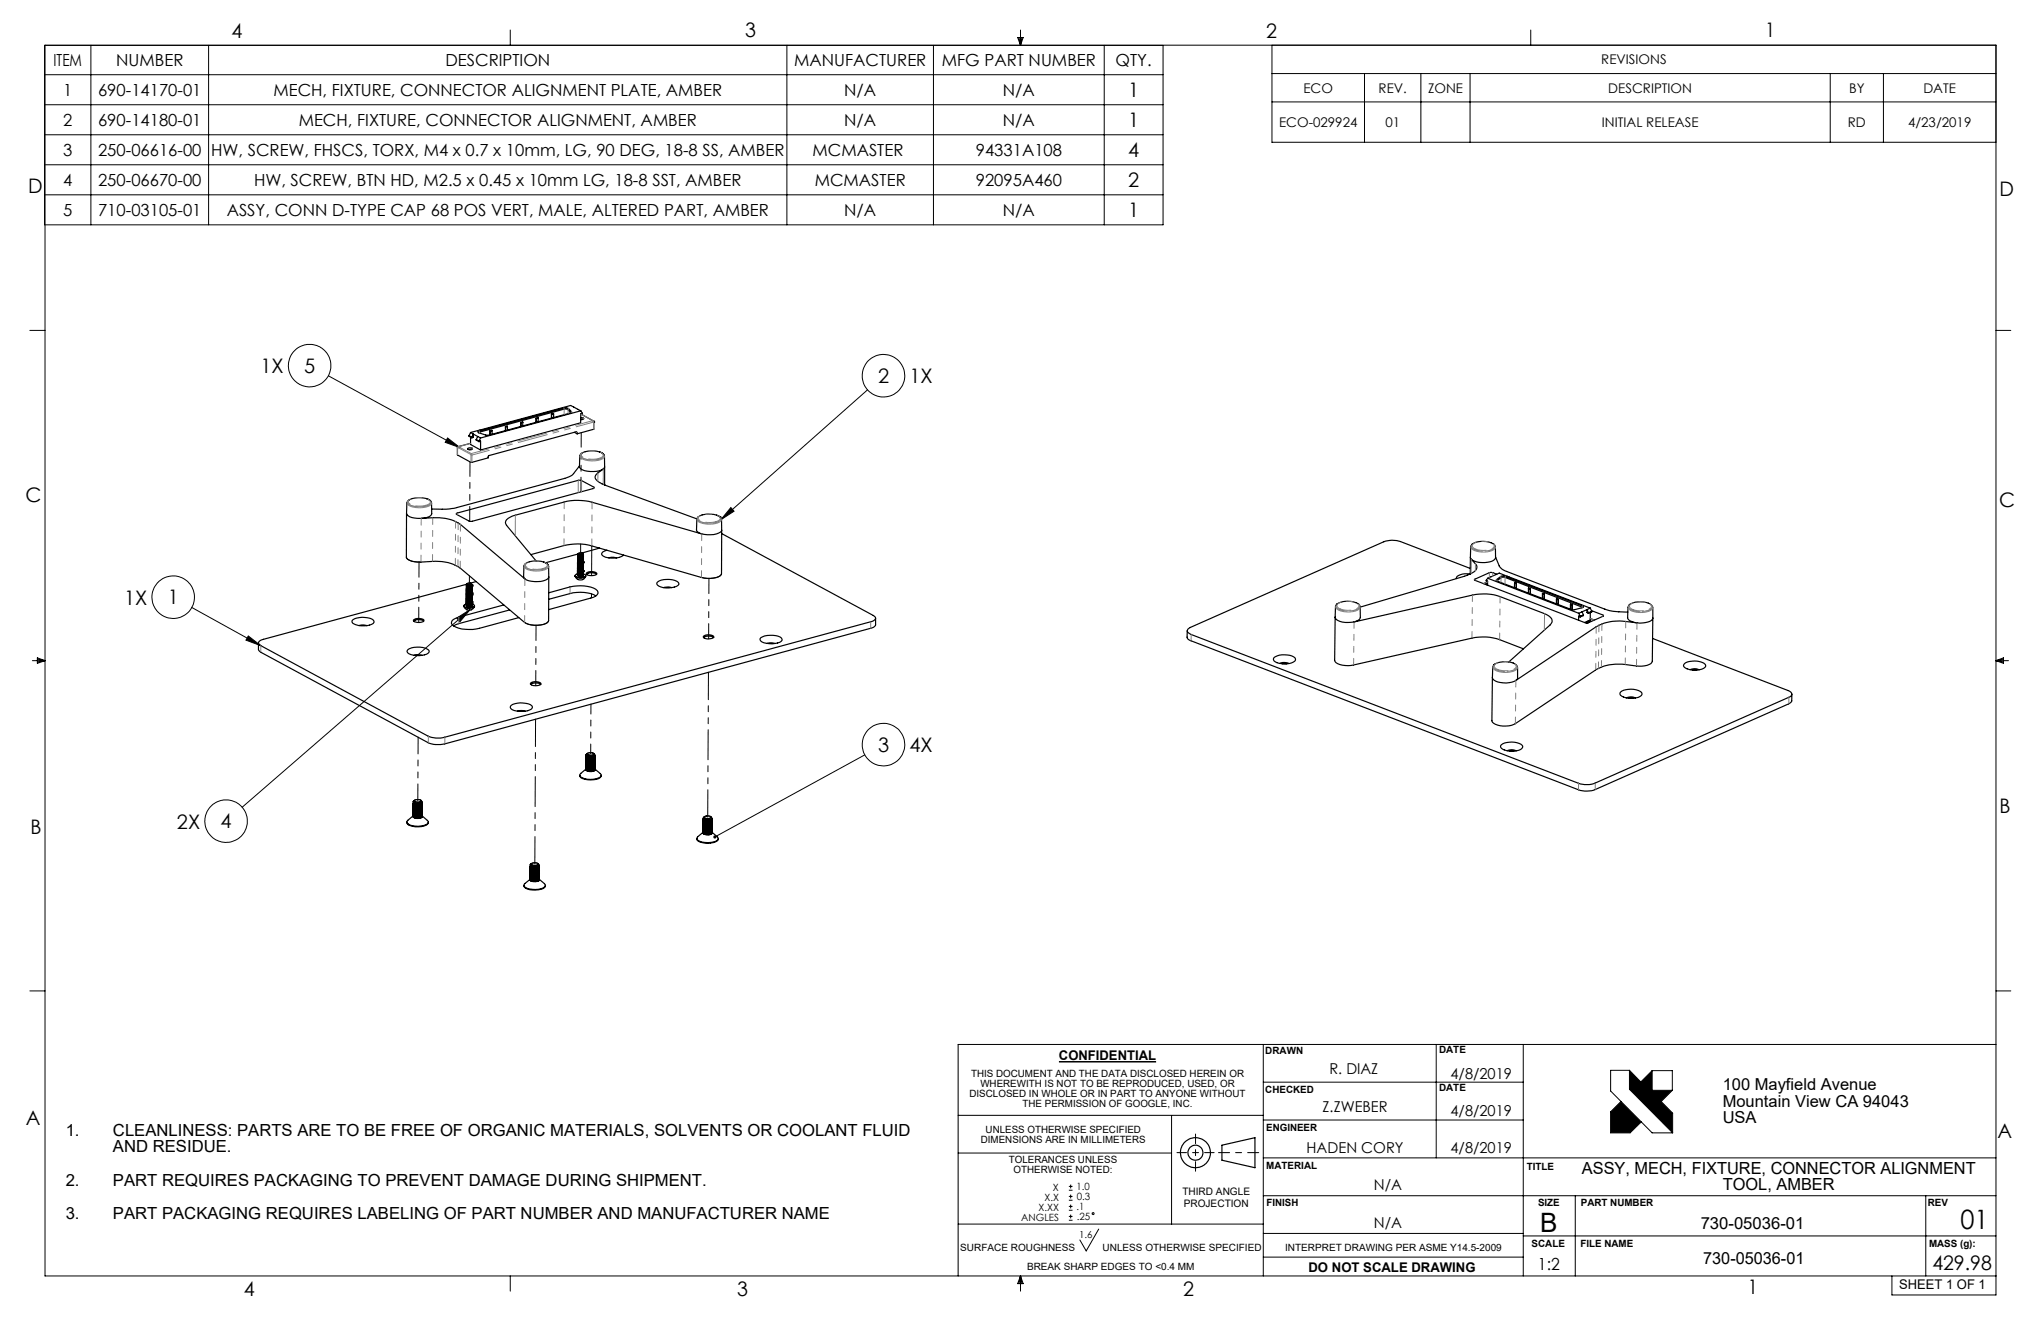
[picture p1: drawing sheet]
<svg xmlns="http://www.w3.org/2000/svg" width="432mm" height="279mm" viewBox="0 0 432 279" stroke-linecap="round" stroke-linejoin="round" font-family="sans-serif">
<g fill="none" stroke="#000" stroke-width=".25">
<path d="M96.8 94.7h.1M96.9 94.5l-.1 .2M96.9 94.5h.1M98.9 94.9a.71 .71 0 0 1 1 .1 .71 .71 0 0 1-1-.1zM99.2 92.1l.6 .4M99.2 92.1v.2l.6 .3M99.6 93.8l-2.7 .7M99.6 92.5v1.5l2.1 1.2M99.6 91.5l.6 .3M99.6 91.5l-.4 .6M99.8 92.5v.1M100.2 91.8v.7l-.4 .1"/>
<path d="M100.2 91.8l.9 .5M100.2 91.8l-.4 .7M100.8 93l.6 .3M100.8 93v.1l.6 .3M101.1 92.3l-.3 .7M101.1 92.3l.6 .3M101.1 91.3l18.3-5 .9 .1 .6 .7-.1 .2-17.4 4.7h-.7l-1.5-.5zM101.4 93.4l.3-.1v1.9M101.4 93.3v.1M101.7 92.6l-.3 .7M101.8 90.9l-2.2 .6M101.8 90.9h.1"/>
<path d="M103.7 91.1v.9v-.8M103.7 91.1v.1M104.1 91.1h-.4M104.1 91.1l-.4 .1M104.1 91.1v.7M106.9 90.2v.9M107.4 90.2h-.5M107.4 90.2v.8M110.2 89.4l.4-.1v.8M110.2 89.4v.8M110.2 89.4h.1M110.6 89.3l-.4 .1"/>
<path d="M113.4 88.5v.8M113.4 88.5h.1M113.5 88.5v.8M113.9 88.4l-.5 .1M113.9 88.4l-.4 .1M113.9 88.4l-.1 .8M116.7 87.6v.8M117.1 87.6h-.4M117.1 87.6v.7M120.8 87.3l-.7-.7-.8-.1-18.1 5M121.5 91.4l.6 .4M122.1 91.8v-.4l-.2-.1-18.5 5-.1 .5-3.5 1-3-1.6v-1.5"/>
<path d="M122.6 98.6l-1.2 1.6a3.6 3.6 0 0 1-1.9 1l-23.2 6.3-1.9 .2h-3.1M122.7 96.5l-.1 2.2a2.21 2.21 0 0 0 2.3 1h.7a3.7 3.7 0 0 0 2-.5M122.9 88.3l.4 .1 .2 .2-.7 .2M122.9 87.6l2.6 1.4M122.9 87.5l-.1 1.9-21.1 5.8M122.9 86.9l-21.2 5.7M122.9 86.9l.3 .5v.1h-.3M122.9 86.9l-2.2-1.1-18.9 5.1M123 95.9h.1M123 95.9l-.3 .6M123.2 95.8a5.2 5.2 0 0 1 4.4 .1l.2 .3M125.5 89l.1 .3"/>
<path d="M125.5 89h.1M125.6 89.3h.1M125.6 89.3v1.5l-3.5 1M126.8 95.6a1.19 1.19 0 0 1 1.1 .9v2.2M127.6 95.9v.1M127.6 99.2a2.98 2.98 0 0 0-1.7 1.6 2.25 2.25 0 0 0 1.7 1.6l19.8 7.3M127.9 98.7l-.3 .5M127.9 98.7v3.9M86 108.6v9.3a2.42 2.42 0 0 0 2.4 1l3.1-.2a8.9 8.9 0 0 1 5.9 1.5l13.6 11.5a5.1 5.1 0 0 0 4.8 0l.3-.4v-9.3M86 108.6a1.67 1.67 0 0 0 1.7 1h1.4M86.1 106.4l-.1 2.2M86.4 105.8h.1"/>
<path d="M86.5 105.8l-.3 .2-.1 .4M86.6 105.7a5.2 5.2 0 0 1 4.4 .1l.2 .3M89.1 109.6l2.4-.1a8.5 8.5 0 0 1 5.9 1.4l13.6 11.5M90.2 105.5a1.19 1.19 0 0 1 1.1 .9v2.2a1.41 1.41 0 0 1-1.6 1h-.6M91 105.8v.1M96.6 108.6l25.8-7h.5l2.8 1.5-.2 .2-25.7 7-.6-.1-2.6-1.4zM110.8 119.8v2.2l.2 .4M111.2 119.2h.1M111.2 119.2l-.4 .6M111.3 119.1a5 5 0 0 1 4.4 .1l.3 .3M115 118.9a1.17 1.17 0 0 1 1.1 .9M115.7 119.2h.1"/>
<path d="M116.1 119.8v2.2M122.2 118.9h.1M122.2 119.1h.1M122.2 119.3h.1M122.2 119.5v.1M122.2 119.7v.1M122.2 119.9v.1M122.2 118.7h.1M122.2 118.5h.1M122.2 117.7l.5 .2 .6-.1 .1-.3a.86 .86 0 0 1-1.2 .2zM122.2 117.9l.2 .1h.6l.4-.2-.4 .3-.6-.1zM122.2 118.1l.8 .2 .4-.3a.86 .86 0 0 1-1.2 .1z"/>
<path d="M122.2 118.3l.8 .2 .4-.3a.84 .84 0 0 1-1.2 .1zM122.2 118.5l.8 .2 .4-.3-.5 .3zM122.2 117.2l-6.8 1.8M122.3 117.2l.2 .1M122.3 118.2l.8 .1M122.3 118.4l.3 .1 .6-.1M122.3 118.6l.3 .1 .6-.1M122.3 118.9h.8M122.3 119l.3 .2 .5-.1M122.3 119.5l.3 .1 .5-.1M122.3 119.7l.4 .1 .5-.1M122.3 117.1l.2 .2"/>
<path d="M122.4 117.6h.8M122.4 118.4l.3 .1 .5-.1M122.4 118.6l.3 .1 .5-.1M122.4 118.9h.8M122.4 119.1h.8M122.4 119.3h.8M122.4 117.4h.8M122.4 117.1h-.1M122.4 119.5h.7M122.4 119.7h.7M122.4 117.1a.62 .62 0 0 1 .9 .1 .62 .62 0 0 1-.9-.1zM122.4 117.1h.1"/>
<path d="M122.4 119.1v.1a.45 .45 0 0 0 .7 .1M122.4 119.3l-.1 .1M122.4 119.6h-.1M123.2 119.9h-.8M123.2 117.8h-.8M123.2 118h-.8M123.2 118.2l-.8 .1M123.2 119.5h-.1M123.2 119.7h-.1M123.2 117.1h.1a.54 .54 0 0 1-.9 .3l-.2-.1 .1-.2M123.3 117.3l-.4 .2-.6-.1M123.3 117.5l-.5 .2-.5-.1"/>
<path d="M123.3 117.7a.7 .7 0 0 1-1 .1M123.3 117.9l-.5 .2-.5-.1M123.3 119.8l-.6 .2-.4-.1M123.3 118.6l.1 .1a.84 .84 0 0 1-1.2 .2M123.3 118.9l.1 .1a.84 .84 0 0 1-1.2 .1M123.3 119.9l.1 .2-.4 .2-.8-.1M123.4 117.2v.1a.84 .84 0 0 1-1.2 .1h.1M123.4 118.6l-.1 .2-.6 .1-.5-.2M123.4 119.2a.83 .83 0 0 1-1.2 .1M123.4 119.4a.83 .83 0 0 1-1.2 .1M123.4 119.6l-.4 .3h-.6l-.2-.2M123.4 119.8l-.4 .3-.8-.2"/>
<path d="M123.4 118.8h.1M123.4 119h.1M123.4 117.3l-.4 .4h-.5l-.3-.3M123.4 118.6l-.5 .3-.7-.2M123.4 118.8a.86 .86 0 0 1-1.2 .1M123.4 119l-.1 .2-.6 .1-.5-.2M123.4 119.2l-.5 .3h-.4l-.3-.2M123.4 119.5l-.5 .2h-.5l-.2-.1M123.4 119.7l-.5 .2-.7-.1M123.4 119.9l-.5 .3-.7-.2M123.4 119.2h.1M123.4 119.4v.1"/>
<path d="M123.4 119.6v.1M123.4 119.8v.1M126.9 115.9l-3.9 1.1M128.4 116.4h-.1a.98 .98 0 0 0-1 .8 2.62 2.62 0 0 0 2.6 .8l1.1-.1 .9-.5M128.8 118l.6-.1 1.1 .1M147.4 109.9v2.2a1.26 1.26 0 0 0 1 .8M147.7 109.3h.1M147.8 109.3l-.4 .6M147.9 109.2a4.9 4.9 0 0 1 4.4 .1l.2 .3M148.4 112.9l-23.2-6.7a11.9 11.9 0 0 0-5.9 0l-10.9 2.9a2.08 2.08 0 0 0-1.5 1.4l.3 .6 6.2 7.5M151.6 108.9a1.28 1.28 0 0 1 1 1l.1 2.2M152.3 109.3h.1"/>
<path d="M152.7 112.9l32 17.3a.62 .62 0 0 1 .5 .7 .62 .62 0 0 1-.6 .5l-90.5 24.5a5.4 5.4 0 0 1-3.5-.2l-35.4-19.1a.63 .63 0 0 1-.5-.8 .63 .63 0 0 1 .7-.5l43.3-11.8v.2M152.7 112.1a2.32 2.32 0 0 1-2.4 1l-1.9-.2M152.7 112.1l-.1 9.3a2.32 2.32 0 0 1-2.3 .9l-1.9-.2-23.2-6.6a11.4 11.4 0 0 0-5.9-.1l-7 1.9M311.1 117.9l.2 .4M311.1 117.9l-.1 3.5h-1.6a1.36 1.36 0 0 0-1.3 1M311.2 115.4l-.1 2.5M311.3 118.3l.8 .9a1.11 1.11 0 0 1-.5 1.9l-1.8 .8-22 6.5M315.9 115a4.8 4.8 0 0 0-4.4 .1l-.2 .2 .2-.3M315.9 115l.3 .3 .2 .4v2.3a3.4 3.4 0 0 1-3.5 1l-1-.3-.6-.4M316 115.1h.1M316.4 117.8l.8 1.9a2.5 2.5 0 0 0 1.5 1.2l21.1 8 1.5 .4 3.1 .2M74.6 131.1a4.4 4.4 0 0 1 4.4 .1l.1 .2a1.75 1.75 0 0 1-2.1 1l-1.2-.1a1.34 1.34 0 0 1-1.3-1z"/>
<path d="M76 132.3l.6-.1 1 .1M86.3 137.4a4.1 4.1 0 0 1 4.5 .3 .98 .98 0 0 1-1 .8l-1.7 .1a2.26 2.26 0 0 1-2-.8zM87.5 131.2a1.91 1.91 0 0 1 2.2-.1v.2a1.62 1.62 0 0 1-2.2-.1zM87.5 131.4l.8-.3h.8l.5 .3M87.6 138.6l.6-.1 1.1 .1M98.1 128.3a1.18 1.18 0 0 0 1.2 .7 1.18 1.18 0 0 0 1.1-.7M98.1 128.1v.1a1.63 1.63 0 0 0 2.3 0M98.6 127.4h.1M98.6 127.2h.1M98.6 127h.1M98.6 125.5h.1M98.6 125.3h.1"/>
<path d="M98.6 125.1h.1M98.6 125.1l.4 .2a.75 .75 0 0 0 .9-.3l-.5 .3-.7-.2M98.6 125.3l.3 .2a.82 .82 0 0 0 1-.3l-.5 .3-.7-.2M98.6 126.8a1 1 0 0 0 1.3-.1l-.5 .3zM98.6 127l.8 .1 .5-.2-.5 .3zM98.6 127.2l.8 .2 .5-.3-.6 .3h-.5zM98.6 127.6l.5 .2 .6-.1 .2-.2a.8 .8 0 0 1-1.3 .1zM98.6 127.8l.5 .2 .6-.1 .2-.2-.1 .2-.4 .1h-.5zM98.6 128l.5 .2 .6-.1 .2-.2a.83 .83 0 0 1-1.3 .1zM98.6 127.7l-.5 .4a1.63 1.63 0 0 0 2.3 .1v-.2l-.5-.3M98.6 124.5h.1M98.6 124.7h.1"/>
<path d="M98.6 126.1v.1M98.6 126.3v.1M98.6 126.5v.1M98.6 126.8h.1M98.7 124l.4 .2h.6l.2-.2-.1 .1-.4 .1a.5 .5 0 0 1-.7-.2zM98.7 124.2l.4 .3 .6-.1 .2-.3-.5 .4h-.5zM98.7 124.5l.7 .1 .5-.2a1 1 0 0 1-1.2 .1M98.7 124.7l.7 .1 .5-.2a.87 .87 0 0 1-1.3 .1h.1M98.7 123.6v.1M98.7 127.5h.9M98.7 127.7h.9M98.7 127.9l.9 .1"/>
<path d="M98.7 128.1l.4 .1 .5-.1-.3 .2-.5-.1 .5 .1 .5-.1M98.7 123.5v.1l.4 .1M98.8 124.6l.4 .1 .5-.1-.5 .1zM98.8 125.4h.9M98.8 125.7h.9l-.4 .1zM98.8 125.9h.9l-.4 .1zM98.8 126l.8 .1M98.8 126.3l.4 .1 .5-.1M98.8 126.5l.4 .1 .5-.1M98.8 126.7l.4 .1 .5-.1M98.8 128h.8M98.8 127.5l.8 .1"/>
<path d="M98.8 125.2l.2 .1 .7-.1-.5 .1-.4-.1M98.8 123.5l.3 .2M98.9 123.4l-.1 .1 .3 .2M98.9 123.4a.43 .43 0 0 1 .4-.2 .43 .43 0 0 1 .4 .4 .45 .45 0 0 1-.8-.2zM98.9 124.9l-.1 .1M99.7 124h-.9h.8M99.7 124.2h-.1M99.7 126.1h-.1M99.7 127.3l-.3 .1-.6-.1h.9M99.7 123.4l.1 .1a.82 .82 0 0 1-1.1 .2M99.7 127.7l-.4 .1-.5-.1M99.7 126.8l-.3 .2-.6-.1 .4 .1 .5-.1"/>
<path d="M99.7 127l-.3 .2-.6-.1 .3 .1 .6-.1M99.7 126.4l-.5 .2-.4-.1M99.7 126.5l-.5 .3-.4-.1M99.8 123.7l-.5 .2-.5-.1h.8M99.8 124.1l-.5 .2-.5-.1h.8M99.8 124.3l-.5 .2-.5-.1 .4 .1 .5-.1M99.8 124.7l-.6 .3-.4-.2 .4 .1 .5-.1M99.8 124.9l-.3 .2-.7-.1 .4 .1 .5-.1M99.8 125.3l-.5 .3-.5-.2M99.8 125.9l-.4 .3-.6-.1M99.8 126.2l-.3 .2-.7-.1M99.8 127.1l.1 .1a.81 .81 0 0 1-1.3 .2"/>
<path d="M99.8 128v.2M99.8 125.2v.3l-.4 .2h-.6l-.1-.2M99.8 125.7l.1 .1-.2 .2-.9 .1-.1-.2M99.8 123.6l.1 .1a.91 .91 0 0 1-1.2 .1l.1-.1M99.8 124.7h.1a.86 .86 0 0 1-1.2 .2M99.9 127.5h.1M99.9 127.7h.1M99.9 127.3a.85 .85 0 0 1-1.3 .1M99.9 125.6l-.2 .2-.6 .1-.4-.2M99.9 126l-.2 .2-.6 .1-.4-.2M99.9 126.2l-.5 .3-.7-.2M99.9 126.4l-.5 .3-.8-.2"/>
<path d="M99.9 128.1l-.1 .1M99.9 123.8h.1M99.9 124h.1M99.9 125.4h.1M99.9 125.6h.1M99.9 125.8h.1M99.9 127.3h.1M99.9 123.8l-.3 .2a.66 .66 0 0 1-.9-.2M99.9 124.8l-.6 .3h-.3l-.4-.2M99.9 125.4a.94 .94 0 0 1-1.3 .1M99.9 125.6a.85 .85 0 0 1-1.3 .1M99.9 125.8l-.4 .3h-.7l-.2-.2"/>
<path d="M99.9 126l-.5 .3-.8-.1M99.9 126.3l-.5 .2-.8-.1M99.9 126.5a1.01 1.01 0 0 1-1.3 .1M99.9 126h.1M99.9 126.2v.1M99.9 126.4v.1M99.9 126.6v.1M99.9 126.9h.1M99.9 127.1h.1M100.4 128.1v.1M100.7 123l-1.2 .3M106.6 128l-9.6 2.5a1.71 1.71 0 0 0-1.5 1.3 3.9 3.9 0 0 0 3.7 1.3l2.2-.2 8.3-2.3"/>
<path d="M107.8 129l-10.8 2.9-1 .5M116.1 122a2.2 2.2 0 0 1-2.3 1h-.7a3.4 3.4 0 0 1-2.1-.6M116.1 125.4l4.5-1.3a8 8 0 0 1 5.4 .5l.4 .3a.75 .75 0 0 1-.4 1.2l-1 .4-8.9 2.4M121.7 121.9a1.19 1.19 0 0 0 1.1 .8 1.19 1.19 0 0 0 1.1-.8M121.7 121.7v.1M122.2 120.6h.1M122.2 120.4h.1M122.2 121l.5 .2 .7-.3a.86 .86 0 0 1-1.2 .1zM122.2 121.4l-.5 .3a1.62 1.62 0 0 0 2.2 .1v-.2l-.5-.2M122.2 120.2h.1M122.3 121.1l.3 .1 .6-.1h-.8M122.3 120.3h.9"/>
<path d="M122.3 120.5l.3 .1 .6-.1M122.3 121.3l.3 .2 .6-.1M122.3 121.5l.3 .2 .6-.2M122.3 121.8l.9-.1-.4 .2-.5-.1 .4 .2 .5-.1M122.3 120.1h.9M122.4 120.3l.3 .1 .5-.1M122.4 120.5l.3 .1 .5-.1M122.4 120.9h.8M122.4 120.7l.6 .1M122.4 121.4h.6M123.2 120.1h-.8M123.2 120.7l-.1 .1"/>
<path d="M123.2 121.4h-.2M123.2 121.5l-.8 .1M123.3 120.8l-.4 .2-.6-.1M123.3 120.6l-.4 .2-.6-.1M123.3 121.6l.1 .2-.2 .1M123.4 120.7l-.7 .3-.5-.2 .6 .2 .5-.1 .1-.2M123.4 121.1l-.2 .2-.5 .1-.5-.2a.84 .84 0 0 0 1.2-.1M123.4 121.3l-.2 .2-.5 .1-.5-.2 .4 .2a.67 .67 0 0 0 .8-.3M123.4 121.5l-.4 .3-.8-.2 .8 .2 .4-.3M123.4 120.3l-.4 .2-.8-.1M123.4 120.5l-.7 .3-.5-.2M123.4 120.7h.1"/>
<path d="M123.4 120.9h.1M123.4 120.1a.99 .99 0 0 1-1.2 .1M123.4 120.3l-.6 .3-.6-.2M123.4 120.5l-.6 .3-.6-.2M123.4 121.7l-.2 .2M123.4 120.1h.1M123.4 120.3h.1M123.4 120.5h.1M123.4 121.1h.1M123.4 121.3h.1M123.4 121.5h.1M123.9 121.7a1.52 1.52 0 0 1-2.2 .1"/>
<path d="M124 121.2a1.62 1.62 0 0 1 2.3 .2 1.91 1.91 0 0 1-2.3 0zM124.1 121.5l.8-.4 .8 .1 .5 .3M126 126a7.2 7.2 0 0 0-5.4-.4l-4.5 1.2M139.1 123.1a4.4 4.4 0 0 1 4.4 .1l.1 .2a.89 .89 0 0 1-.9 .8 3.6 3.6 0 0 1-3.7-.7zM140.4 124.3l1.1-.2 .6 .2M148.8 134.8l.8-.3 .9 .1 .5 .2M148.9 134.5l1.2-.2a.76 .76 0 0 1 .9 .5l-.4 .2a1.29 1.29 0 0 1-1.8-.4zM161 134.9a4.7 4.7 0 0 1 4.3 0l.2 .3a.89 .89 0 0 1-1 .8l-1.8 .1a2.26 2.26 0 0 1-1.9-.8zM162.3 136.1l.6-.1 1.1 .1M185.2 130.7v1.6l-.3 .3-.7 .3-90.1 24.4a5.7 5.7 0 0 1-3.5-.2l-35.5-19.2-.4-.5v-1.4M251.2 133.4l-.1 1.4 .5 .6 82.3 31.6a5.3 5.3 0 0 0 3.6 0l40.9-18.1 .7-.6v-1.5M269.6 139.1a4.4 4.4 0 0 1 4.4 0l.1 .3a1.59 1.59 0 0 1-1.8 1l-1.7-.1a1.25 1.25 0 0 1-1.2-1z"/>
<path d="M282.5 130.5a1.49 1.49 0 0 0 1.6 1.1h2.4M282.5 130.5l-.1 9.2a2.19 2.19 0 0 0 2.2 1.1l1.7-.1 25.1-5.7a10.7 10.7 0 0 1 5.9 .3l5 1.9M282.6 128.1l-.1 2.4M282.9 127.7l-.2 .3M282.9 127.7h.1M286.5 131.6l25-5.7a10.7 10.7 0 0 1 5.9 .3l9.9 3.8a1.25 1.25 0 0 1 1 .9 1.25 1.25 0 0 1-.4 1.3l-8.7 7.8M287.3 127.7a4.8 4.8 0 0 0-4.4 0l-.2 .3M287.3 127.7l.3 .3 .2 .4M287.4 127.8h.1M287.8 128.4v2.2a.99 .99 0 0 1-.9 .8l-.4 .2M311 120.2l-14.7-5.7a5.3 5.3 0 0 0-3.5 .1l-41.3 18.3a.59 .59 0 0 0-.3 .6 .59 .59 0 0 0 .5 .5l82.2 31.7a5.3 5.3 0 0 0 3.6-.1l40.9-18.1a.73 .73 0 0 0 .7-.8 .73 .73 0 0 0-.8-.7l-28.7-11M314.3 123.5v.1"/>
<path d="M314.4 123.3l-.1 .2 .4 .1M314.4 123.2h.1M314.4 123.3h.1M314.5 123.6l.2 .1M314.5 123.6h.2M314.7 123.1l-.3 .2 .3 .2M314.7 123l-.8 .4M314.7 122.3l19.3 7.4M314.7 122.3l-.3 .4v.2h.3v.9M316.6 122.6l.9-.7h1l16.3 6.2a.22 .22 0 0 1 .2 .3 .22 .22 0 0 1-.3 .2l-2.1 .4-15.8-6.1zM316.7 121.5l-.9-.4h-.6l-3.3 1.6 23.5 9h.7M316.7 122.9l.9-.8h.7l16.6 6.4"/>
<path d="M318.9 121.9l17.5 6.7M318.9 121.9l-1.7-.7-2.5 1.1M318.9 121.9v.1M320.4 123.3l.4 .1M320.4 123.3v1M320.8 123.4v1.1M320.8 123.4h.1M323.4 124.4l.3 .2M323.4 124.4v1M323.4 124.4l.4 .1M323.4 124.4h.1M323.7 124.6v1"/>
<path d="M323.8 124.5v1.1M323.8 124.5l-.1 .1M326.3 125.6l.4 .1M326.3 125.6v1M326.7 125.7v1M326.7 125.7v1.1M326.7 125.7h.1M329.3 126.7l.4 .1M329.3 126.7l.4 .2M329.3 126.7v1M329.7 126.9l-.1 1M329.7 126.8v1.1"/>
<path d="M329.7 126.8v.1M332.2 127.8l.4 .1M332.2 127.8l.4 .2M332.2 127.8v1.1M332.6 128v1M332.6 127.9v1.1M332.6 127.9v.1M334 129.7l.3 .7M334.3 130.4v.1M334.3 130.5l-.3-.2v.9M334.7 129.4l.3 .7M335 130.1l-.7 .3"/>
<path d="M335 130.1v.1l-.7 .3M335.9 131.4l-.2 .4M336.1 129.6l-.4-.7v.6l.3 .2M336.1 129.6l-.1 .1M336.4 130.8l.9 .4M336.4 129.5v1.6l-1.2 .6M336.4 128.6l-2.4 1.1M336.4 128.6l.4 .7M336.7 131.4a.5 .5 0 0 0-.8 .2l.2 .1M336.7 129.2l2.4 .9 .1 .2-3.1 1.4M336.8 129.3l-.7 .3M336.8 129.3v.1l-.8 .3"/>
<path d="M344.4 128.4l-.1 2.2a1.85 1.85 0 0 0 2 1.1M344.5 128.2v.3M344.8 127.8l-.2 .3M344.8 127.8h.1M346.3 131.7l-2.4-.3a9.8 9.8 0 0 0-6.2 1.2l-17 11.3M349.1 127.8a4.5 4.5 0 0 0-4.5 .3M349.2 127.8l.4 .5 .1 2.4M349.3 127.9h.1M349.7 130.7l-.1 9.2a2.64 2.64 0 0 1-2.8 1l-3-.4a9.2 9.2 0 0 0-6.2 1.2l-17 11.4a4.7 4.7 0 0 1-4.9-.3l-.1-.3 .1-9.2M349.7 130.7v.1a2.19 2.19 0 0 1-2.2 1l-1.2-.1M108.2 149.2a4.4 4.4 0 0 1 4.3 .1l.1 .2a1.85 1.85 0 0 1-2.1 1h-.6a2.28 2.28 0 0 1-1.9-.9zM109.5 150.4l.5-.1 1.1 .1"/>
<path d="M112.2 144.5a1.85 1.85 0 0 1 2.2 0l-.1 .4-.7 .1a1.17 1.17 0 0 1-1.4-.5zM112.3 144.7l.8-.2h.8l.5 .2M124.2 159.6l.5 .2M124.2 159.9l.3 .2 .9-.1M124.2 159.9l.6 .2 .7-.2M124.2 159.4v.2l.5 .2M124.3 159.3l-.1 .1M124.3 159.3l.8-.1 .6 .2a.94 .94 0 0 1-1.5 0zM125.6 159.3l.2 .2M125.7 159.5l.1 .1a1.32 1.32 0 0 1-1.8 .1l.1-.2-.1 .1 .2 .2h.5M125.8 159.7l.1 .2a1.38 1.38 0 0 1-1.9 0h.1M125.9 159.8a1.37 1.37 0 0 1-1.9 .3"/>
<path d="M270.8 140.3l.6-.2 1.3 .2M271.3 140.4h.9M315.7 143.3v.1a2.35 2.35 0 0 0 2.3 1h1.3l1.4-.5M315.8 141.1l-.1 2.2M315.9 140.9l-.1 .2M316.2 140.5l-.3 .3M316.2 140.5h.1M317.6 157.6a4.1 4.1 0 0 1 4.4 0l.2 .2a1.51 1.51 0 0 1-1.8 1.1l-1.7-.2a1.25 1.25 0 0 1-1.2-.9zM318.8 158.8l1-.2 1 .2M319.3 158.9h1M320.5 140.4a4.5 4.5 0 0 0-4.5 .3M320.6 140.5l.4 .5 .1 2.4-.1 .3-.3 .2"/>
<path d="M320.7 140.5v.1M342.9 146.4a4.1 4.1 0 0 1 4.4 0l.1 .2a1.51 1.51 0 0 1-1.8 1.1l-1.7-.1a1.25 1.25 0 0 1-1.2-1zM344.1 147.6l1-.2 .9 .2M344.6 147.7h.9M356.3 140.4a4.1 4.1 0 0 1 4.4 .1l.2 .2a1.51 1.51 0 0 1-1.8 1l-1.7-.1a1.17 1.17 0 0 1-1.2-1zM357.5 141.6l1.1-.2 .9 .3M358 141.7h1M86.1 173.8v.2a2.3 2.3 0 0 0 2.4 .9l.6-.1a1.77 1.77 0 0 0 1.5-.8v-.1M87.3 171.5v.1M87.3 171.8v.1M87.3 172.2h.1M87.3 172.5h.1"/>
<path d="M87.4 172.6l-.1 .2 .5 .2 .7 .1a.64 .64 0 0 0 .9-.5M87.5 171.4h-.1a1.33 1.33 0 0 0 2 0 1.47 1.47 0 0 1-2 .2M87.5 171.7l-.1 .2a1.58 1.58 0 0 0 2-.2 1.38 1.38 0 0 1-2 .2M87.5 172l-.1 .2a1.52 1.52 0 0 0 2-.2 1.38 1.38 0 0 1-2 .2M87.5 172.3l-.1 .2a1.52 1.52 0 0 0 2-.2 1.38 1.38 0 0 1-2 .2M87.5 170.1l-.1 .2a1.52 1.52 0 0 0 2-.2M87.5 170.4l-.1 .1a1.33 1.33 0 0 0 2-.1M87.7 169.3l-.1 .1 .2 .2-.3-.1 .1-.1M87.7 172.8h.1M87.8 169.2l.7-.1 .6 .3a.94 .94 0 0 1-1.4-.1zM88.8 172.8h-1M88.9 169.8l-.7 .2-.5-.1"/>
<path d="M88.9 172.4l-.4 .1-.8-.1M88.9 172.7l-.1 .1M89 170.1l-.5 .2-.8-.1M89 170.5l-.5 .1-.8-.1M89 170.8l-.5 .1h-.8M89 171.1l-.5 .1h-.8M89 171.4l-.8 .2-.5-.1M89 171.8l-.8 .1-.5-.1M89 172.1l-.5 .1-.8-.1M89 169.3l.3 .2a1.34 1.34 0 0 1-1.9 .2l.2-.3M89 169.8l-.5 .2-.8-.1M89.1 170.3a1.17 1.17 0 0 1-1.5 .1"/>
<path d="M89.1 170.6a1.17 1.17 0 0 1-1.5 .1M89.1 170.9a1.07 1.07 0 0 1-1.5 .2M89.1 171.2a1.07 1.07 0 0 1-1.5 .2M89.1 171.6a1.13 1.13 0 0 1-1.5 .1M89.1 171.9a1.13 1.13 0 0 1-1.5 .1M89.1 172.2a1.16 1.16 0 0 1-1.5 .2M89.1 169.9a1.18 1.18 0 0 1-1.5 .2M89.3 169.5l.1 .4-.9 .3-1-.1-.1-.2 .1-.1M89.3 172.5l.1 .1-.2 .3M89.3 172.5l-.1 .4M89.4 172.6l1.2 1.2a.89 .89 0 0 1-1 .8l-1.7 .1a1.86 1.86 0 0 1-1.8-.9l.2-.3 1.1-.9-.1 .1a1.66 1.66 0 0 0 1.9 .2M89.4 169.8a1.38 1.38 0 0 1-2 .1"/>
<path d="M89.4 170.1a1.38 1.38 0 0 1-2 .1M89.4 170.4a1.38 1.38 0 0 1-2 .1M89.4 170.7a1.38 1.38 0 0 1-2 .2M89.4 171.1a1.35 1.35 0 0 1-2 .1M89.4 170.7a1.34 1.34 0 0 1-2 .1l.1-.1M89.4 171a1.34 1.34 0 0 1-2 .1h.1M89.4 172.6l-.2 .3M89.4 169.8h.1M89.4 170.1h.1M89.4 170.4h.1M89.4 170.7h.1M89.4 171v.1"/>
<path d="M122.7 164v.1a2.1 2.1 0 0 0 2.2 .9l.6-.1a1.77 1.77 0 0 0 1.7-.8v-.1M123.9 162.7a1.29 1.29 0 0 0 2 .2v-.2M123.9 160v.1M123.9 160.3v.1M123.9 160.7h.1M123.9 161h.1M123.9 161.3v.1M123.9 161.6v.1M123.9 162h.1M123.9 162.3h.1M123.9 162.6h.1M124 162.2a1.38 1.38 0 0 0 1.9 0 1.48 1.48 0 0 1-1.9 .1"/>
<path d="M124 162.5l-.1 .1a1.44 1.44 0 0 0 2-.1 1.43 1.43 0 0 1-1.9 .1M124 161.5v.1a1.37 1.37 0 0 0 1.8 .1l.1-.2a1.38 1.38 0 0 1-1.9 .2M124.1 162.8l.7 .2 .8-.2M124.2 160.3l.6 .1 .8-.1M124.2 160.9l.6 .1 .8-.1M124.2 161.2l.3 .2 1.1-.2M124.2 161.5l.3 .2 1.1-.2M124.2 162.2l.6 .1 .8-.1M124.2 162.5l.6 .2 .8-.2M124.2 160.6l.6 .1 .6-.1M125.6 160.6h-.2M125.6 161.9l-.8 .1-.6-.1"/>
<path d="M125.7 160.1a1.08 1.08 0 0 1-1.5 .1M125.7 160.4a1.14 1.14 0 0 1-1.5 .1M125.7 160.7a1.14 1.14 0 0 1-1.5 .2M125.7 161a1.18 1.18 0 0 1-1.5 .2M125.7 161.4a1.18 1.18 0 0 1-1.5 .1M125.7 161.7a1.08 1.08 0 0 1-1.5 .1M125.7 162a1.08 1.08 0 0 1-1.5 .1M125.7 162.3a1.14 1.14 0 0 1-1.5 .2M125.8 162.6l.1 .2M125.8 160.6l.1 .3a1.48 1.48 0 0 1-1.9 0M125.9 162.6v.2M125.9 162.7l1.3 1.2a2.13 2.13 0 0 1-2.3 1l-.6-.1a1.8 1.8 0 0 1-1.6-.9l1.3-1.2v.2l.7 .2h.8l.4-.3"/>
<path d="M125.9 161.9a1.43 1.43 0 0 1-1.9 .1M125.9 161.8a1.3 1.3 0 0 1-1.9 .1M125.9 160.2a1.48 1.48 0 0 1-1.9 .2M125.9 160.5a1.48 1.48 0 0 1-1.9 .2M125.9 160.9a1.48 1.48 0 0 1-1.9 .1M125.9 161.2a1.43 1.43 0 0 1-1.9 .2M125.9 160.2a1.59 1.59 0 0 1-1.9 .2v-.2M125.9 160.5a1.44 1.44 0 0 1-1.9 .1v-.1M125.9 161.1a1.66 1.66 0 0 1-1.9 .3v-.2M125.9 160.2h.1M125.9 160.5h.1M125.9 160.8v.1"/>
<path d="M125.9 161.1v.1M125.9 161.5h.1M125.9 161.8v.1M125.9 162.1v.1M125.9 162.5h.1M147.4 177.3v.1a2.15 2.15 0 0 0 2.4 1l.6-.1a1.72 1.72 0 0 0 1.6-.8v-.2M148.7 176.1a1.3 1.3 0 0 0 2 .1v-.1M148.7 176.1l-1.3 1.2a1.45 1.45 0 0 0 1.8 .9h1.2a2 2 0 0 0 1.5-.7l-.1-.5-1.1-.9M148.7 173.4v.1M148.7 173.7v.1M148.7 174.1h.1M148.7 174.4h.1"/>
<path d="M148.7 174.7v.1M148.7 175v.1M148.7 175.4h.1M148.8 173.2l.5 .2M148.9 175.3l.8 .1 .7-.1a1.45 1.45 0 0 1-1.5 0zM148.9 175.6l.8 .2 .7-.2-.8 .2zM148.9 176l.8 .1 .7-.2-.5 .2zM148.9 172.8v.2l.3 .1h.9M148.9 173l.4 .2 .8-.1M148.9 172.9l-.2 .2 .1 .1M148.9 176.3h.1M149 173.4l.3 .1 1-.1"/>
<path d="M149 173.4h.3M149 173.4l.3 .1 .9-.1M149 172.7l.8-.1 .6 .2a.89 .89 0 0 1-1.4 0zM149 172.7l-.1 .1M150.1 173.1l-.8 .2-.5-.1M150.4 173.7l-.7 .1-.8-.1M150.4 174l-.7 .1-.8-.1M150.4 174.9l-.2 .1M150.4 176.2l-.6 .2-.8-.1M150.4 174.3a1.35 1.35 0 0 1-1.5 0l1 .1 .5-.1M150.4 174.6a1.33 1.33 0 0 1-1.5 .1l.8 .1 .7-.2M150.4 174.9a1.33 1.33 0 0 1-1.5 .1l.6 .1 .7-.1"/>
<path d="M150.4 173.6l-.8 .2-.6-.1M150.4 174l-.5 .2-.9-.2M150.4 172.8l.1 .1M150.5 172.9l.1 .3-.4 .2h-.9M150.6 174.1l.1 .2a1.58 1.58 0 0 1-2 .1 1.39 1.39 0 0 0 2-.2M150.6 175.4l.1 .2a1.56 1.56 0 0 1-2 .1 1.42 1.42 0 0 0 2-.2M150.6 174.4l.1 .2a1.56 1.56 0 0 1-2 .1M150.6 174.7l.1 .2a1.56 1.56 0 0 1-2 .1M150.6 175l.1 .3a1.56 1.56 0 0 1-2 .1M150.6 175.7l.1 .2a1.58 1.58 0 0 1-2 .1v.1M150.6 173.7l.1 .3a1.66 1.66 0 0 1-2 .1 1.39 1.39 0 0 0 2-.2M150.6 173.1l.1 .2a1.51 1.51 0 0 1-2 .1"/>
<path d="M150.6 173.4l.1 .2a1.51 1.51 0 0 1-2 .1M150.6 176l.1 .2a1.37 1.37 0 0 1-2-.1M150.7 173.3a1.39 1.39 0 0 1-2 .2M150.7 173.6a1.43 1.43 0 0 1-2 .2M150.7 174.6a1.42 1.42 0 0 1-2 .2M150.7 174.9a1.42 1.42 0 0 1-2 .2M150.7 175.2v.1a1.41 1.41 0 0 1-2 .1M150.7 175.9a1.37 1.37 0 0 1-2 .2M110.8 187.3v.1a2.15 2.15 0 0 0 2.4 .8h.6a1.6 1.6 0 0 0 1.6-.8v-.1M110.9 187l1.2-.9a1.48 1.48 0 0 0 2 0v-.1l1.3 1.1a.95 .95 0 0 1-1 .9l-1.8 .1a1.93 1.93 0 0 1-1.8-.8zM112.1 186l.2 .3a1.3 1.3 0 0 0 1.8-.3M112.1 183.9v.1"/>
<path d="M112.1 184.3h.1M112.1 184.6h.1M112.1 184.9h.1M112.1 185.2h.1M112.2 184.7l-.1 .2a1.41 1.41 0 0 0 2-.2M112.2 185.1l-.1 .2a1.46 1.46 0 0 0 2-.2M112.2 185.4l-.1 .2a1.5 1.5 0 0 0 2-.2M112.3 183.4l-.2 .3a1.52 1.52 0 0 0 2-.3 1.35 1.35 0 0 1-2 .3v-.1M112.3 183.8l-.2 .2a1.52 1.52 0 0 0 2-.2 1.35 1.35 0 0 1-2 .2M112.3 184.1l-.2 .2a1.52 1.52 0 0 0 2-.2 1.35 1.35 0 0 1-2 .2M112.3 184.4l-.2 .2a1.52 1.52 0 0 0 2-.2M112.5 186.2h1.1"/>
<path d="M112.5 182.6l-.1 .2 .1 .2-.2-.1 .1-.2M112.5 184.9h.1M112.5 185.2h.1M112.5 185.5l.1 .1M112.5 185.8l.1 .1M112.5 183.2l.5 .1 .7-.1M112.5 182.6l.8-.1 .6 .2a.94 .94 0 0 1-1.5 0zM113.6 185.2h-1M113.7 184.2l-.7 .1-.5-.1M113.7 184.5l-.8 .1-.4-.1M113.7 184.8l-1.1 .1M113.7 185.1l-.1 .1"/>
<path d="M113.7 185.5l-1.1 .1M113.7 185.8l-1.1 .1M113.7 186.1l-.1 .1M113.7 183.5l-.5 .2-.7-.1M113.7 183.8l-.5 .2-.7-.1M113.8 182.7l.2 .2a1.39 1.39 0 0 1-1.9 .1l.2-.2M113.8 183.2l-.6 .2-.7-.1M113.9 183.3a1.17 1.17 0 0 1-1.5 .2M113.9 183.7a1.17 1.17 0 0 1-1.5 .1M113.9 184a1.07 1.07 0 0 1-1.5 .1M113.9 184.3a1.13 1.13 0 0 1-1.5 .2M113.9 184.6a1.13 1.13 0 0 1-1.5 .2"/>
<path d="M113.9 184.9a1.13 1.13 0 0 1-1.5 .2M113.9 185.3a1.16 1.16 0 0 1-1.5 .1M113.9 185.6a1.16 1.16 0 0 1-1.5 .1M114 182.9l.1 .2a1.27 1.27 0 0 1-2 .1l.2-.1M114 185.8l.1 .3-.2 .2M114 185.9l-.1 .4M114.1 184.5a1.37 1.37 0 0 1-2 .1M114.1 184.8a1.37 1.37 0 0 1-2 .1M114.1 185.1a1.37 1.37 0 0 1-2 .1M114.1 185.4a1.39 1.39 0 0 1-2 .1M114.1 185.7a1.5 1.5 0 0 1-2 .2M114.1 185.7a1.5 1.5 0 0 1-2 .2l.1-.2"/>
<path d="M114.1 183.1a1.38 1.38 0 0 1-2 .2M114.1 184.4v.1M114.1 184.7v.1M114.1 185.1h.1M114.1 185.4h.1M114.1 185.7h.1M258.5 242.2l7-1.6v6.4l-7-1.6z"/>
<circle cx="252.9" cy="243.8" r="1.59"/>
<circle cx="252.9" cy="243.8" r="3.2"/>
</g>
<path d="M257.8 243.8h8.5" fill="none" stroke="#000" stroke-width=".21" stroke-dasharray="15.2 1.3 1.3 1.3" stroke-dashoffset="12.9"/>
<path d="M252.9 239.9v7.8M249 243.8h7.9" fill="none" stroke="#000" stroke-width=".21" stroke-dasharray="15.2 1.3 1.3 1.3" stroke-dashoffset="13.2"/>
<g fill="none" stroke="#000" stroke-width=".21">
<path d="M9.4 15.8h236.7M9.5 9.6v260.3h412.8M19.2 9.6v38M44.1 9.6v38M107.9 6.3v3.3M166.5 9.6v38M197.5 9.6v38M215.3 7.9h1.2l-.6 1.7zM215.6 7.9l.3 1.7M215.9 6.3v3.3M216.2 7.9l-.3 1.7M233.6 9.6v38"/>
<path d="M246.1 9.6v38h-236.7v-38h412.9v264.3h-22v-4M269.1 9.6v20.5h153.2M269.1 15.6h153.2M288.7 15.6v14.5M300.6 15.6v14.5M311 15.6v14.5M323.9 6.3v3.3M387.2 15.6v14.5M398.5 15.6v14.5M9.4 22.2h236.7M9.4 28.5h236.7M9.4 34.9h236.7"/>
<path d="M269.1 21.6h153.2M9.4 41.2h236.7M6.3 69.9h3.2M69.5 79.5l27.8 15.2M422.3 69.9h3.1M94.7 92.6l2.6 2.1-3.1-1.1zM183.6 82.4l-31.1 27.5M154.6 107.4l.7 .7-2.8 1.8zM6.8 139.7h2.7M7.9 139.1l1.6 .6-1.6 .6zM7.9 139.4l1.6 .3M9.5 139.7l-1.6 .3"/>
<path d="M40.6 128.5l14.6 8.1M52.5 134.5l2.7 2.1-3.2-1.2zM96.6 130.7l2.8-1.8-2.1 2.6zM99.4 128.9l-48.2 41.8M422.3 139.7h2.6M422.3 139.7l1.6 .3M422.3 139.7l1.6-.6v1.2zM423.9 139.4l-1.6 .3M183 159.7l-31.8 17.3M6.3 209.6h3.2M422.3 209.6h3.1M202.7 235.9h64.6"/>
<path d="M247.9 235.9v23M267.3 236.9h55M267.3 228.9h55M267.3 220.9v49M303.8 220.9v24M322.3 220.9v49M342.9 233l-2.2 2.2v4.4h4.2l2.3-2.3M344.7 226.4h-4v4.4l8.8 8.8h4.4M344.7 226.4v4l9.2 9.2M344.7 226.4l2.4 2.4 2.4-2.4M349.5 226.4h4.3v4.2M349.5 226.4v4.2h4.3"/>
<path d="M353.8 230.6l-2.4 2.4 2.5 2.4v4.2M422.3 220.9h-219.6v49M202.7 243.9h45.2M202.7 258.9h64.6M226.1 251.7h.8M226.1 250.9h.8M226.1 253.9h.8M226.1 253h.8M226.1 256h.8M226.1 255.2h.8M226.1 258.1h.8M226.1 257.3h.8"/>
<path d="M226.5 250.5v.9M226.5 252.7v.8M226.5 254.8v.8M226.5 256.9v.8M232.4 260l-2.6 4.6-1.3-2.3M267.3 252.9h155M267.3 244.9h155M333.3 252.9v17M407.4 252.9v17M107.9 269.9v3.2M215.9 269.9v3.2M215.9 269.9l.6 1.6h-1.2z"/>
<path d="M215.9 269.9l-.3 1.6M215.9 269.9l.3 1.6M267.3 260.9h55M267.3 265.9h55M322.3 261.4h100"/>
<circle cx="65.5" cy="77.3" r="4.5"/>
<circle cx="186.9" cy="79.5" r="4.5"/>
<circle cx="36.7" cy="126.3" r="4.5"/>
<circle cx="186.9" cy="157.5" r="4.5"/>
<circle cx="47.8" cy="173.7" r="4.5"/>
<circle cx="231.3" cy="256.7" r=".19"/>
</g>
<path d="M340.7 235.2v4.4h4.2l2.3-2.3-4.3-4.3zM344.7 226.4v4l9.2 9.2v-4.2l-2.5-2.4 2.4-2.4h-4.3v-4.2l-2.4 2.4z" fill-rule="evenodd" fill="#000"/>
<path d="M224 224.6h20.6" fill="none" stroke="#000" stroke-width=".32"/>
<path d="M154.6 107.4l.7 .7-2.8 1.8zM52.5 134.5l2.7 2.1-3.2-1.2zM151 176.8v.4l.2-.2-.2 .2a.35 .35 0 0 0 .5 .1 .35 .35 0 0 0 0-.5 .35 .35 0 0 0-.5 0zM96.6 130.7l2.8-1.8-2.1 2.6zM94.7 92.6l2.6 2.1-3.1-1.1z" fill="#000"/>
<g fill="none" stroke="#808080" stroke-width=".21" stroke-dasharray="6.3 1.3 1.3 1.3 1.3 1.3">
<path d="M96.8 94.7h.1M96.8 94.7v1.5M96.9 94.6l-.1 .1M96.9 94.6l2.7 1.5M96.9 94.6l.1-.1M97 94.5l2.7 1.4M97 94.5h-.1M99.6 93.8l-2.6 .7M99.6 96.2v-.1M99.6 96.2h.2M99.6 96.2v1.6M99.7 95.9l-.1 .2"/>
<path d="M99.8 96.2l-.1-.3M99.8 96.2v1.6M99.9 95v-.2M101.4 91.4v-.3M101.4 91.4v.2M119.4 86.5l-.1-.2M119.4 86.5l-.1 1.2M120.2 86.6l.1-.2M120.2 86.6v.9M120.8 87.3l.1-.3M121.8 91.4l.3 .1M123.4 88.7v-.3"/>
<path d="M125.4 89l.2 .3M125.4 89l-2.5-1.4M125.5 89h-.1M125.6 89.3v1.5M125.6 89.3v-.1M127.8 96.2a.8 .8 0 0 1-.8 .8 4.8 4.8 0 0 1-4.1-.4l-.1-.3 .2-.4M127.9 96.5a1.84 1.84 0 0 1-2 1h-1.3a1.81 1.81 0 0 1-1.9-1M91.2 106.1a.8 .8 0 0 1-.8 .8 4.8 4.8 0 0 1-4.1-.4l-.1-.2 .2-.5M91.3 106.4a1.84 1.84 0 0 1-2 1h-1.3a1.81 1.81 0 0 1-1.9-1M96.7 108.5v.3M109 109v4.3M116 119.5a.8 .8 0 0 1-.8 .8 4.8 4.8 0 0 1-4.1-.4l-.1-.3 .2-.4"/>
<path d="M116.1 119.8a1.84 1.84 0 0 1-2 1l-1.3-.1a1.81 1.81 0 0 1-1.9-.9M122.3 104.2v-2.6M123 101.6v2.4M125.7 103.3v-.3M126.5 100v1.8M127.6 102.4v-3.2M152.5 109.6a.8 .8 0 0 1-.7 .8 4.8 4.8 0 0 1-4.1-.4l-.2-.3 .3-.4M152.7 109.9a1.84 1.84 0 0 1-2 .9h-1.3a1.81 1.81 0 0 1-2-.9M316.4 115.7v.1a3.2 3.2 0 0 1-3.4 .9l-.5-.1a1.53 1.53 0 0 1-1.3-.9M55.2 137.9v-1.4M97.1 130.5v1.4M120.6 124.1v1.4"/>
<path d="M184.2 132.9v-1.4M252 135.5v-1.3M287.8 128.4v.1a3.2 3.2 0 0 1-3.4 .9l-.5-.1a1.53 1.53 0 0 1-1.3-1M311.2 121.3l.1-3M312.1 122.5v.2M312.1 120.7l.1-1.5M314.7 123.1l-.8 .3M315.1 122.1v-1M315.8 121.1v.7M316.7 122.8l-.1-.2M316.7 122.8v.1M317.6 122.2l-.1-.3"/>
<path d="M317.6 122.2v1M318.4 122.1l.1-.2M318.4 122.1v1.4M326.7 133.3l.1-3.5M334.7 128.4l.1-.3M334.7 128.4v.1M337.3 131.2l-.9-.4M339.1 130.4v-.3M349.7 128.5v.1a3.2 3.2 0 0 1-3.4 .9l-.5-.1a1.53 1.53 0 0 1-1.4-1M90.6 157.1v-1.4M94.1 157.3v-1.4M321.1 141.2a3.2 3.2 0 0 1-3.4 1l-.5-.1a1.53 1.53 0 0 1-1.4-1"/>
<path d="M378.4 148.9l.1-1.4M334 167v-1.3M337.5 167v-1.4"/>
</g>
<path d="M311.3 115.3a.72 .72 0 0 0 .6 .9 4.7 4.7 0 0 0 4.3-.3 .53 .53 0 0 0-.1-.8M316 115.1a.53 .53 0 0 1 .2 .8 4.3 4.3 0 0 1-4.8-.1l-.1-.5M282.7 128a.72 .72 0 0 0 .6 .9 4.7 4.7 0 0 0 4.3-.3 .53 .53 0 0 0-.1-.8M287.4 127.7a.53 .53 0 0 1 .2 .8 4.3 4.3 0 0 1-4.9-.1v-.5M344.6 128.1a.72 .72 0 0 0 .5 .9 4.7 4.7 0 0 0 4.4-.3 .53 .53 0 0 0-.2-.8M349.3 127.9a.53 .53 0 0 1 .1 .8 4.3 4.3 0 0 1-4.8-.2v-.5M316 140.8a.72 .72 0 0 0 .5 .9 4.7 4.7 0 0 0 4.4-.3 .53 .53 0 0 0-.2-.8M320.7 140.5a.53 .53 0 0 1 .1 .8 4.3 4.3 0 0 1-4.8-.1v-.5" fill="none" stroke="#808080" stroke-width=".21" stroke-dasharray="6.3 1.3 1.3 1.3 1.3 1.3" stroke-dashoffset="3.3"/>
<path d="M312.2 116.2a4.3 4.3 0 0 0 3.8-.4l.1-.2a1.47 1.47 0 0 0-1.7-1.1l-1.7 .1a1.27 1.27 0 0 0-1.2 .9l.7 .7M283.6 128.8a4.3 4.3 0 0 0 3.8-.3l.1-.2a1.47 1.47 0 0 0-1.7-1.1l-1.7 .1a1.27 1.27 0 0 0-1.2 .9l.7 .6M345.5 128.9a4.3 4.3 0 0 0 3.7-.3l.2-.2a1.47 1.47 0 0 0-1.7-1.1l-1.7 .1a1.27 1.27 0 0 0-1.3 .9l.8 .6M316.9 141.6a4.3 4.3 0 0 0 3.7-.3l.2-.2a1.47 1.47 0 0 0-1.8-1.1h-1.6a1.27 1.27 0 0 0-1.3 1l.8 .6" fill="none" stroke="#808080" stroke-width=".21" stroke-dasharray="6.3 1.3 1.3 1.3 1.3 1.3" stroke-dashoffset="4.1"/>
<path d="M311.4 135l.1-9.2M317.4 126.2l-.1 9.1M338.3 132.3l-.1 9.1M343.9 131.4l-.1 9.1M286.4 140.6l.1-9.1M320.6 153l.1-9.1M337.6 141.7l.1-9.1M338.8 141.1l.1-9.1M346.2 140.8l.1-9.1" fill="none" stroke="#808080" stroke-width=".21" stroke-dasharray="6.3 1.3 1.3 1.3 1.3 1.3" stroke-dashoffset="5"/>
<g fill="none" stroke="#000" stroke-width=".21" stroke-dasharray="6.3 1.3 1.3 1.3 1.3 1.3">
<path d="M99 95l.8 .1 .2-.2-.1-.1M99.4 95.1v-.2M122.9 88.7l.5-.1v-.2M123 88.7v-.2M86 117.8a2.27 2.27 0 0 0 2.4 1.1h.7M122.5 117.2a.41 .41 0 0 0 .4 .2 .41 .41 0 0 0 .3-.4 .41 .41 0 0 0-.4-.2 .41 .41 0 0 0-.3 .4M122.8 117.1v-2M98.9 123.6a.41 .41 0 0 0 .5 .1 .41 .41 0 0 0 .3-.3 .41 .41 0 0 0-.5-.2 .41 .41 0 0 0-.3 .4M99.3 123.5v-1.7M111 131.6a5.2 5.2 0 0 0 4.8 .1l.3-.5M125.1 126.5v-.9M125.2 121.7v-6.3"/>
<path d="M148.4 122.1a4.6 4.6 0 0 0 4.2-.6l.1-.2M125.4 159.7l.3-.2a.94 .94 0 0 0-1.4 0l.5 .2h.6M88.8 169.6l.3-.2a.94 .94 0 0 0-1.4 0l.6 .3 .5-.1M150.2 173.1l.3-.2a.94 .94 0 0 0-1.5 0l.6 .2h.6M113.6 183l.3-.2a.94 .94 0 0 0-1.5 0l.6 .2h.6"/>
</g>
<path d="M122.9 104l.1-12.5" fill="none" stroke="#000" stroke-width=".21" stroke-dasharray="6.3 1.3 1.3 1.3 1.3 1.3" stroke-dashoffset="3.3"/>
<path d="M99.4 110.2v-12.6" fill="none" stroke="#000" stroke-width=".21" stroke-dasharray="6.3 1.3 1.3 1.3 1.3 1.3" stroke-dashoffset="3.2"/>
<path d="M149.7 172.8l.2-30.6M113.2 182.8l.1-30.7" fill="none" stroke="#000" stroke-width=".21" stroke-dasharray="6.3 1.3 1.3 1.3 1.3 1.3" stroke-dashoffset=".5"/>
<path d="M88.7 118.9l-.1 12.8M149.9 135.1l.1-12.8M113.3 145l.1-12.8" fill="none" stroke="#000" stroke-width=".21" stroke-dasharray="6.3 1.3 1.3 1.3 1.3 1.3" stroke-dashoffset="3.1"/>
<path d="M125 159.5v-10.6" fill="none" stroke="#000" stroke-width=".21" stroke-dasharray="6.3 1.3 1.3 1.3 1.3 1.3" stroke-dashoffset="4.3"/>
<path d="M88.5 155.9l-.1 13.5" fill="none" stroke="#000" stroke-width=".21" stroke-dasharray="6.3 1.3 1.3 1.3 1.3 1.3" stroke-dashoffset="2.8"/>
<path d="M99.7 95.9l25.7-6.9M99.8 96.2l25.8-6.9" fill="none" stroke="#808080" stroke-width=".21" stroke-dasharray="6.3 1.3 1.3 1.3 1.3 1.3" stroke-dashoffset="2.5"/>
<path d="M123 95.9l-.2 .5a2.62 2.62 0 0 0 2.5 .9h.6a2.31 2.31 0 0 0 1.9-.9l-.2-.5M86.4 105.8l-.2 .5a2.62 2.62 0 0 0 2.5 .9h.6a2.31 2.31 0 0 0 2-.9l-.3-.5M111.2 119.2l-.3 .5a2.62 2.62 0 0 0 2.6 .9h.6a2.31 2.31 0 0 0 1.9-.9l-.2-.5M147.7 109.3l-.2 .5a2.62 2.62 0 0 0 2.5 .9h.7a2.31 2.31 0 0 0 1.9-.9l-.2-.5" fill="none" stroke="#808080" stroke-width=".21" stroke-dasharray="6.3 1.3 1.3 1.3 1.3 1.3" stroke-dashoffset="3.4"/>
<path d="M126.7 97a.95 .95 0 0 0 .9-.8 3.7 3.7 0 0 0-3.7-.7 .95 .95 0 0 0-.9 .8 3.7 3.7 0 0 0 3.7 .7M90.1 106.9a.95 .95 0 0 0 .9-.8 3.7 3.7 0 0 0-3.6-.7 .95 .95 0 0 0-1 .8 3.7 3.7 0 0 0 3.7 .7M151.4 110.4a.95 .95 0 0 0 1-.9 3.7 3.7 0 0 0-3.7-.6 .95 .95 0 0 0-1 .8 3.7 3.7 0 0 0 3.7 .7M114.8 120.3a.95 .95 0 0 0 1-.8 3.7 3.7 0 0 0-3.7-.7 .95 .95 0 0 0-1 .8 3.7 3.7 0 0 0 3.7 .7" fill="none" stroke="#808080" stroke-width=".21" stroke-dasharray="6.3 1.3 1.3 1.3 1.3 1.3" stroke-dashoffset="4.2"/>
<path d="M89.1 118.9v-9.3M91.5 118.7l.1-9.2M96.4 110.3l-.1 9.2M96.9 119.8v-9.2M97.4 110.9v9.2M119.3 115.4l.1-9.2M125.3 106.2l-.1 9.2M111 131.6v-9.2M148.4 122.1l.1-9.2" fill="none" stroke="#808080" stroke-width=".21" stroke-dasharray="6.3 1.3 1.3 1.3 1.3 1.3" stroke-dashoffset="4.9"/>
<g font-size="5.6">
<text x="325.9" y="260.6">B</text>
<text x="414.8" y="260">01</text>
</g>
<g font-size="4.2">
<text x="49" y="8.1">4</text>
<text x="157.6" y="7.8">3</text>
<text x="267.9" y="8.1">2</text>
<text x="373.5" y="7.7">1</text>
<text x="238.7" y="20.5">1</text>
<text x="238.7" y="26.8">1</text>
<text x="238.7" y="33.2">4</text>
<text x="6" y="40.7">D</text>
<text x="238.7" y="39.5">2</text>
<text x="423" y="41.5">D</text>
<text x="238.7" y="45.9">1</text>
<text x="55.1" y="78.9">1X</text>
<text x="64.4" y="78.8">5</text>
<text x="185.8" y="81">2</text>
<text x="192.4" y="81.1">1X</text>
<text x="5.4" y="106.2">C</text>
<text x="422.9" y="107.2">C</text>
<text x="26.2" y="127.9">1X</text>
<text x="35.5" y="127.8">1</text>
<text x="185.8" y="159">3</text>
<text x="192.4" y="159.1">4X</text>
<text x="423" y="172">B</text>
<text x="6.5" y="176.3">B</text>
<text x="37.4" y="175.3">2X</text>
<text x="46.7" y="175.2">4</text>
<text x="5.5" y="238">A</text>
<text x="422.6" y="240.8">A</text>
<text x="408.8" y="268.7">429.98</text>
<text x="51.6" y="274.1">4</text>
<text x="155.9" y="274.2">3</text>
<text x="250.3" y="274.2">2</text>
<text x="369.8" y="273.8">1</text>
</g>
<g font-size="3.5">
<text x="11.3" y="14">ITEM</text>
<text x="24.6" y="14">NUMBER</text>
<text x="94.2" y="14">DESCRIPTION</text>
<text x="168" y="14">MANUFACTURER</text>
<text x="199.3" y="14">MFG PART NUMBER</text>
<text x="236" y="14">QTY.</text>
<text x="13.4" y="20.3">1</text>
<text x="20.8" y="20.3">690-14170-01</text>
<text x="57.8" y="20.3">MECH, FIXTURE, CONNECTOR ALIGNMENT PLATE, AMBER</text>
<text x="178.6" y="20.3">N/A</text>
<text x="212.2" y="20.3">N/A</text>
<text x="13.4" y="26.7">2</text>
<text x="20.8" y="26.7">690-14180-01</text>
<text x="63.2" y="26.7">MECH, FIXTURE, CONNECTOR ALIGNMENT, AMBER</text>
<text x="178.6" y="26.7">N/A</text>
<text x="212.2" y="26.7">N/A</text>
<text x="13.4" y="33">3</text>
<text x="20.8" y="33">250-06616-00</text>
<text x="44.7" y="33">HW, SCREW, FHSCS, TORX, M4 x 0.7 x 10mm, LG, 90 DEG, 18-8 SS, AMBER</text>
<text x="171.9" y="33">MCMASTER</text>
<text x="206.4" y="33">94331A108</text>
<text x="13.4" y="39.4">4</text>
<text x="20.8" y="39.4">250-06670-00</text>
<text x="53.7" y="39.4">HW, SCREW, BTN HD, M2.5 x 0.45 x 10mm LG, 18-8 SST, AMBER</text>
<text x="172.4" y="39.4">MCMASTER</text>
<text x="206.4" y="39.4">92095A460</text>
<text x="13.4" y="45.7">5</text>
<text x="20.8" y="45.7">710-03105-01</text>
<text x="48" y="45.7">ASSY, CONN D-TYPE CAP 68 POS VERT, MALE, ALTERED PART, AMBER</text>
<text x="178.6" y="45.7">N/A</text>
<text x="212.2" y="45.7">N/A</text>
<text x="364.5" y="230.5">100 Mayfield Avenue</text>
<text x="364.5" y="234.1">Mountain View CA 94043</text>
<text x="364.5" y="237.6">USA</text>
<text x="13.9" y="240.2">1.</text>
<text x="23.9" y="240.2">CLEANLINESS: PARTS ARE TO BE FREE OF ORGANIC MATERIALS, SOLVENTS OR COOLANT FLUID</text>
<text x="23.9" y="243.7">AND RESIDUE.</text>
<text x="13.9" y="250.8">2.</text>
<text x="23.9" y="250.8">PART REQUIRES PACKAGING TO PREVENT DAMAGE DURING SHIPMENT.</text>
<text x="334.7" y="248.2">ASSY, MECH, FIXTURE, CONNECTOR ALIGNMENT</text>
<text x="364.5" y="251.8">TOOL, AMBER</text>
<text x="13.9" y="257.8">3.</text>
<text x="23.9" y="257.8">PART PACKAGING REQUIRES LABELING OF PART NUMBER AND MANUFACTURER NAME</text>
<text x="359.8" y="259.9">730-05036-01</text>
<text x="325.4" y="268.7">1:2</text>
<text x="360.3" y="267.4">730-05036-01</text>
</g>
<g font-size="3.2">
<text x="281.2" y="227.1">R. DIAZ</text>
<text x="306.9" y="228.2">4/8/2019</text>
<text x="279.8" y="235.2">Z.ZWEBER</text>
<text x="306.9" y="236.1">4/8/2019</text>
<text x="276.4" y="244">HADEN CORY</text>
<text x="306.9" y="244">4/8/2019</text>
<text x="290.7" y="251.6">N/A</text>
<text x="290.7" y="259.8">N/A</text>
</g>
<g font-size="2.8">
<text x="338.8" y="13.6">REVISIONS</text>
<text x="275.8" y="19.6">ECO</text>
<text x="291.7" y="19.6">REV.</text>
<text x="302.1" y="19.6">ZONE</text>
<text x="340.3" y="19.6">DESCRIPTION</text>
<text x="391.2" y="19.6">BY</text>
<text x="406.9" y="19.6">DATE</text>
<text x="270.6" y="26.9">ECO-029924</text>
<text x="293.1" y="26.9">01</text>
<text x="338.9" y="26.9">INITIAL RELEASE</text>
<text x="390.9" y="26.9">RD</text>
<text x="403.7" y="26.9">4/23/2019</text>
<text x="224" y="224.3">CONFIDENTIAL</text>
<text x="276.8" y="269">DO NOT SCALE DRAWING</text>
<text x="401.8" y="272.7">SHEET 1 OF 1</text>
</g>
<g font-size="2.2">
<text x="250.1" y="252.7">THIRD ANGLE</text>
<text x="250.4" y="255.3">PROJECTION</text>
</g>
<g font-size="2.1">
<text x="205.4" y="227.9">THIS DOCUMENT AND THE DATA DISCLOSED HEREIN OR</text>
<text x="267.7" y="223">DRAWN</text>
<text x="304.5" y="222.8">DATE</text>
<text x="205.1" y="232.1">DISCLOSED IN WHOLE OR IN PART TO ANYONE WITHOUT</text>
<text x="207.4" y="230">WHEREWITH IS NOT TO BE REPRODUCED, USED, OR</text>
<text x="267.7" y="231.1">CHECKED</text>
<text x="304.5" y="230.8">DATE</text>
<text x="208.5" y="239.6">UNLESS OTHERWISE SPECIFIED</text>
<text x="216.3" y="234.2">THE PERMISSION OF GOOGLE, INC.</text>
<text x="267.9" y="239.2">ENGINEER</text>
<text x="207.5" y="241.7">DIMENSIONS ARE IN MILLIMETERS</text>
<text x="213.4" y="246">TOLERANCES UNLESS</text>
<text x="214.4" y="248.1">OTHERWISE NOTED:</text>
<text x="222.8" y="251.8">X</text>
<text x="227.8" y="251.7">1.0</text>
<text x="267.9" y="247.1">MATERIAL</text>
<text x="323" y="247.4">TITLE</text>
<text x="219.7" y="256">X.XX</text>
<text x="221" y="253.9">X.X</text>
<text x="227.8" y="256">.1</text>
<text x="227.8" y="253.8">0.3</text>
<text x="267.9" y="255.1">FINISH</text>
<text x="325.4" y="255">SIZE</text>
<text x="334.4" y="255">PART NUMBER</text>
<text x="407.9" y="255">REV</text>
<text x="216.1" y="258.2">ANGLES</text>
<text x="227.8" y="258.1">.25</text>
<text x="228.3" y="261.8">1.6</text>
<text x="324" y="263.7">SCALE</text>
<text x="334.4" y="263.7">FILE NAME</text>
<text x="408.1" y="263.7">MASS (g):</text>
<text x="203.2" y="264.5">SURFACE ROUGHNESS</text>
<text x="217.3" y="268.6">BREAK SHARP EDGES TO &lt;0.4 MM</text>
<text x="233.3" y="264.5">UNLESS OTHERWISE SPECIFIED</text>
<text x="271.9" y="264.5">INTERPRET DRAWING PER ASME Y14.5-2009</text>
</g>
</svg>
